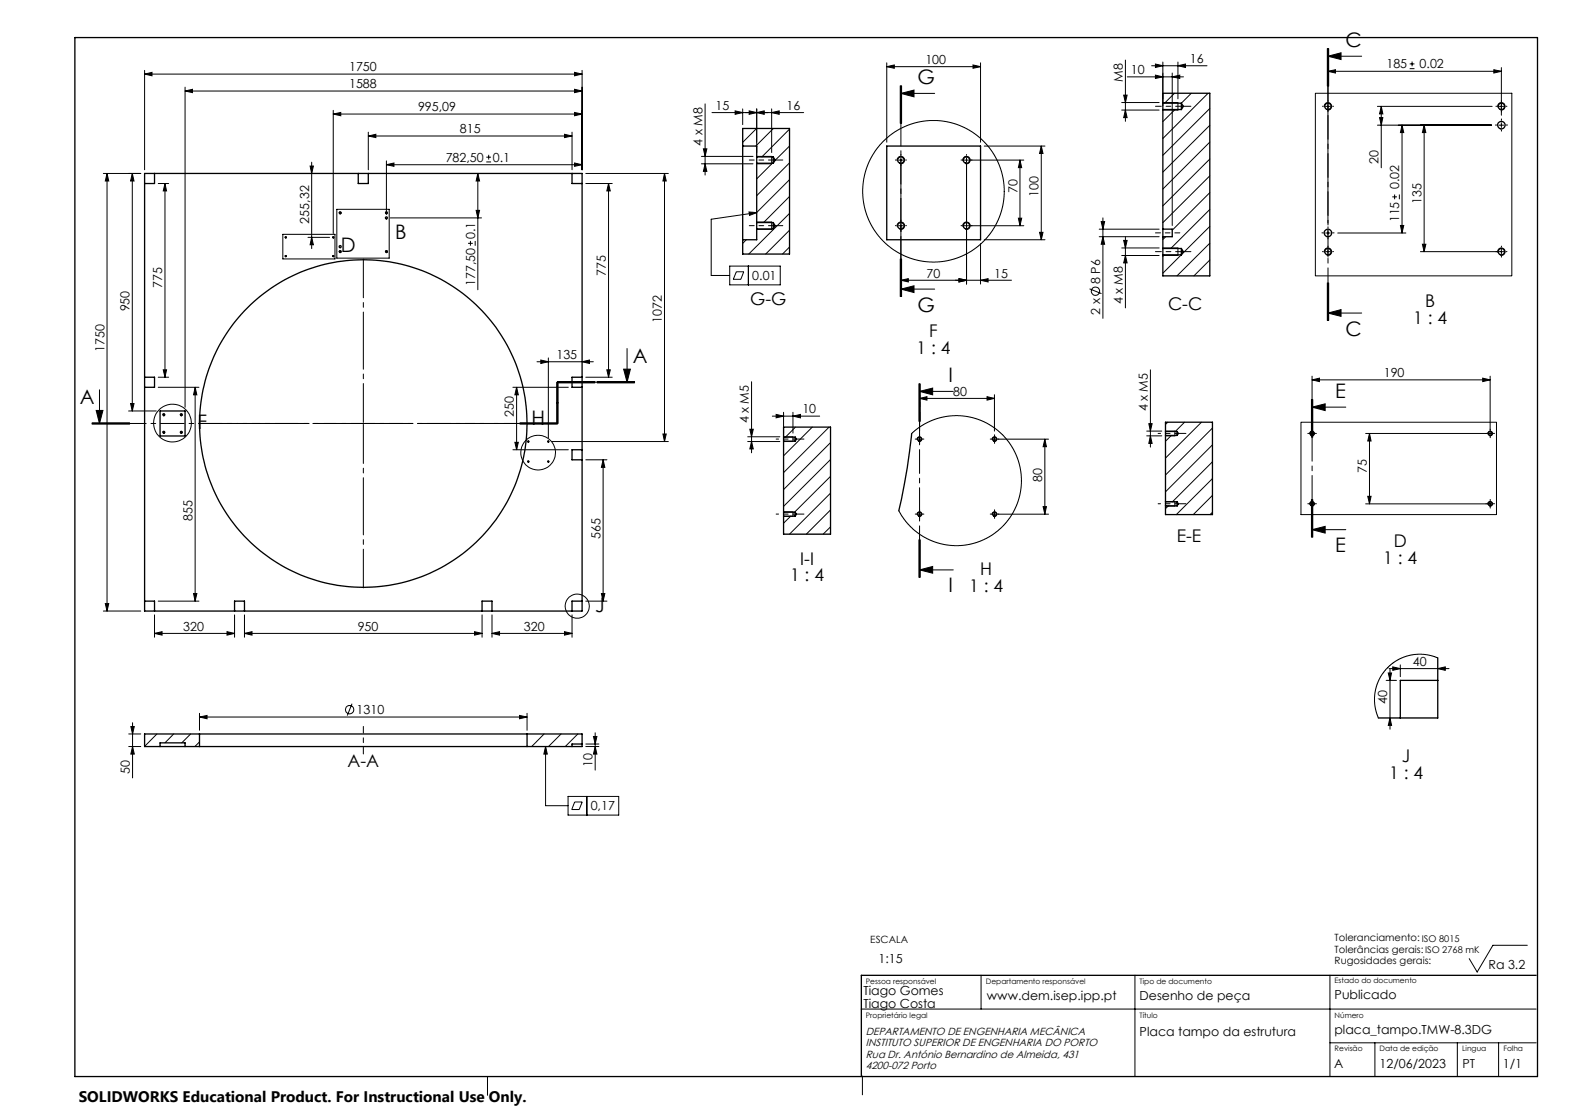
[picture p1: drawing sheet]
<svg xmlns="http://www.w3.org/2000/svg" width="420mm" height="297mm" viewBox="0 0 420 297" stroke-linecap="round" stroke-linejoin="round" font-family="sans-serif">
<g fill="none" stroke="#000" stroke-width=".35">
<path d="M20 10h390v277h-390zM198 38.9h3.8v2.9M198 34.3h12.5v33.4h-12.5zM236.5 38.9h25v25h-25zM310.1 27.5v1.7M310.1 27.5v-2.6h12.5v48.7h-12.5v-5.7M310.1 29.2v31.9M310.1 29.2h4.9M310.1 27.5h4.9M315 27.5v1.7M315 27.5l.6 .9-.6 .8M38.6 46.2h116.6v116.7h-116.6z"/>
<path d="M41.2 46.2v2.7h-2.6M95.5 46.2v2.7h2.7v-2.7M152.5 46.2v2.7h2.7M201.8 59.3v1.7M201.8 41.8v1.7M201.8 43.5v15.8M201.8 59.3h4.4M201.8 43.5h4.4M201.8 41.8h4.4M206.2 59.3v1.7M206.2 41.8v1.7M206.2 59.3l.5 .9-.5 .8"/>
<path d="M206.2 41.8l.5 .9-.5 .8M201.8 61v2.9h-3.8M201.8 61h4.4M310.1 66.2v1.7M310.1 61.1v2M310.1 63.1v3.1M310.1 67.9h4.9M310.1 66.2h4.9M310.1 61.1h2.5v2h-2.5M315 66.2v1.7M315 66.2l.6 .9-.6 .8M38.6 100.6h2.6v2.7h-2.6"/>
<path d="M42.7 109.6h6.7v6.6h-6.7zM155.2 100.6h-2.7v2.7h2.7M155.2 119.9h-2.7v2.7h2.7M209 116.6v1M209 116.6v-2.7h12.5v28.5h-12.5v-4.8M209 117.6v19M209 117.6h3.1M209 116.6h3.1M212.1 116.6v1M212.1 116.6l.3 .5-.3 .5M243.1 115.6v.6a162.3 162.3 0 0 1-3.4 20M310.8 115v1.1"/>
<path d="M310.8 115v-2.4h12.5v24.6h-12.5v-2.3M310.8 116.1v17.7M310.8 116.1h3.1M310.8 115h3.1M313.9 115v1.1M313.9 115l.3 .6-.3 .5M209 136.6v1M209 137.6h3.1M209 136.6h3.1M212.1 136.6v1M212.1 136.6l.3 .5-.3 .5M310.8 133.8v1.1"/>
<path d="M310.8 134.9h3.1M310.8 133.8h3.1M313.9 133.8v1.1M313.9 133.8l.3 .5-.3 .6M38.6 160.3h2.6v2.6M62.5 162.9v-2.6h2.7v2.6M128.6 162.9v-2.6h2.6v2.6M155.2 160.3h-2.7v2.6M383.4 175.4v16h-15.8M42.7 199v-1h6.7v1M53.2 199h87.3M53.2 195.7h87.3"/>
<path d="M53.2 195.7h-14.6v3.3h14.6M53.2 195.7v3.3M140.5 195.7h14.7v3.3h-14.7M140.5 195.7v3.3M155.2 198.4h-2.7v.6M383.4 181.4h-10v10M409.6 260h-179.9v27"/>
<circle cx="354.1" cy="28.4" r=".85"/>
<circle cx="400.4" cy="28.4" r=".85"/>
<circle cx="400.4" cy="33.4" r="1"/>
<circle cx="90.7" cy="56.7" r=".22"/>
<circle cx="103" cy="58.1" r=".26"/>
<circle cx="103" cy="56.7" r=".23"/>
<circle cx="240.2" cy="42.7" r=".85"/>
<circle cx="257.7" cy="42.7" r=".85"/>
<circle cx="76.2" cy="63.3" r=".15"/>
<circle cx="76.2" cy="68.3" r=".14"/>
<circle cx="88.9" cy="63.3" r=".15"/>
<circle cx="88.9" cy="68.3" r=".14"/>
<circle cx="90.7" cy="67.1" r=".22"/>
<circle cx="90.7" cy="65.8" r=".27"/>
<circle cx="103" cy="67.1" r=".23"/>
<circle cx="240.2" cy="60.2" r=".85"/>
<circle cx="257.7" cy="60.2" r=".85"/>
<circle cx="354.1" cy="67.1" r=".85"/>
<circle cx="354.1" cy="62.1" r="1"/>
<circle cx="400.4" cy="67.1" r=".85"/>
<circle cx="43.7" cy="110.6" r=".23"/>
<circle cx="43.7" cy="115.3" r=".23"/>
<circle cx="48.3" cy="110.6" r=".22"/>
<circle cx="48.3" cy="115.3" r=".22"/>
<circle cx="96.9" cy="112.9" r="43.7"/>
<circle cx="140.9" cy="117.7" r=".14"/>
<circle cx="146.2" cy="117.7" r=".14"/>
<circle cx="245.2" cy="117.1" r=".53"/>
<circle cx="265.2" cy="117.1" r=".53"/>
<circle cx="349.9" cy="115.6" r=".54"/>
<circle cx="397.4" cy="115.6" r=".53"/>
<circle cx="140.9" cy="123.1" r=".14"/>
<circle cx="146.2" cy="123.1" r=".14"/>
<circle cx="245.2" cy="137.1" r=".53"/>
<circle cx="265.2" cy="137.1" r=".53"/>
<circle cx="349.9" cy="134.3" r=".52"/>
<circle cx="397.4" cy="134.3" r=".51"/>
</g>
<g fill="none" stroke="#000" stroke-width=".27">
<path d="M38.6 19.8l1.9-.5v.9zM38.6 18.8v26.5M38.6 19.8h116.6M153.2 19.3l2 .5-2 .4zM155.2 18.8v26.5M236.5 17.8l2-.5v.9zM236.5 16.8v21.1M236.5 17.8h25M259.5 17.3l2 .5-2 .4zM261.5 16.8v21.1M300.1 16v16.3M307.1 17.5h14.8"/>
<path d="M308.1 17.1l2 .4-2 .5zM310.1 16.5v11.7M312.6 19.5v40.6M314.1 17.5l2-.4v.9zM314.1 16.5v9.8M354 13v10M354.1 15l3.5-.9v1.8zM354.1 19l2-.4v.9zM354.1 19h46.3M354.1 15h9M354.1 13v46.5M354.3 13v10"/>
<path d="M375.9 18.3h1.3M375.9 17h1.3M376.6 16.4v1.3M398.4 18.6l2 .4-2 .5zM400.4 18v12.7M49.4 24.3l1.9-.5v.9zM49.4 23.2v85.4M49.4 24.3h105.8M88.9 30.4l2-.4v.9zM88.9 29.4v32.9M88.9 30.4h66.3M98.2 36.3l2-.5v.9z"/>
<path d="M98.2 35.2v10.1M98.2 36.3h54.3M150.5 35.8l2 .5-2 .4zM152.5 35.2v10.1M153.2 30l2 .4-2 .5zM153.2 23.8l2 .5-2 .4zM187.6 39.7h.9l-.5 2zM188 27.7v19M189.9 30h24.4M196 29.6l2 .4-2 .5zM198 29v4.2M199.8 29.6l2 .4-2 .5z"/>
<path d="M201.8 34.3l-3.8 3.7M201.8 30l2-.4v.9zM201.8 29v11.7M205.8 30l2-.4v.9zM205.8 29v11.7M206.2 34.3l-4.7 4.6M210.5 34.4l-7.3 7.4M210.5 38.9l-3.9 3.9M240.1 22.9v10M240.2 24.9l3.5-.9v1.8zM240.2 24.9h9M240.2 22.9v10"/>
<path d="M240.4 22.9v10M262.5 38.9h16.2M277.7 38.9l.4 2h-.9zM277.7 38.9v25M299.1 29.3h10M299.1 27.3h10M299.6 25.4h1l-.5 1.9zM300.1 29.3l.5 2.1h-1zM300.6 20.5h15M308.1 20l2 .5-2 .4zM310.1 27.3h4v2h-4M312.6 20.5l2-.5v.9z"/>
<path d="M313.2 24.9l-2.6 2.6M313.3 29.2l-3.2 3.2M317.7 24.9l-2.7 2.6M322.2 24.9l-12.1 12M322.6 28.9l-12.5 12.5M322.6 33.4l-12.5 12.5M322.6 37.9l-12.5 12.5M350.8 24.9h52.4v48.7h-52.4zM353.2 28.6a1 1 0 0 1 .8-1.2 1 1 0 0 1 1.1 1 1 1 0 0 1-1.2 .9M353.5 28.4h1.3M367.3 28.4h30.6M367.3 33.4h30.5"/>
<path d="M367.9 31.4h.9l-.5 2zM368.3 28.4l.5 2h-.9zM368.3 28.4v16.3M373.9 33.4l.4 1.9h-.8zM373.9 33.4v28.7M379.8 33.4l.4 1.9h-.9zM379.8 33.4v33.7M399.4 28.6a1 1 0 0 1 .9-1.2 1 1 0 0 1 1.1 1 1 1 0 0 1-1.3 .9M399.7 28.4h1.3M399.7 33.4h1.3M400.4 32.7v1.3M27.6 46.2h9.9"/>
<path d="M28.5 46.2l.5 2.1h-.9zM28.5 46.2v116.7M35.3 46.2l.4 2.1h-.9zM35.3 46.2v63.4M42.2 48.9h2.8M44 48.9l.4 2h-.9zM44 48.9v51.7M82.7 44.3h.9l-.5 1.9zM83.1 43.2v23.1M89.8 55.8h14v13h-14zM90.5 56.8a.27 .27 0 0 1 .2-.3 .27 .27 0 0 1 .3 .3 .27 .27 0 0 1-.4 .2M102.8 56.8a.26 .26 0 0 1 .2-.3 .26 .26 0 0 1 .3 .3 .26 .26 0 0 1-.3 .2"/>
<path d="M103 43.9l2.1-.4v.8zM103 42.9v14.2M103 43.9h52.2M104 58.1h24.4M127 56.1h.9l-.5 2zM127.4 46.2v31.1M127.4 46.2l.5 2.1h-.9zM129.7 43.2h1.3M129.7 41.9h1.3M130.3 41.3v1.2M153.2 43.5l2 .4-2 .4zM156.2 46.2h22"/>
<path d="M156.2 48.9h7.1M162.3 48.9l.4 2h-.9zM162.3 48.9v51.7M177.2 46.2v71.5M177.2 46.2l.5 2.1h-.9zM187 43.7h13.8M187 41.7h13.8M188 43.7l.5 2h-.9zM199.7 56.5l2.1 .2-1.9 .7zM201.8 56.7l-12.1 1.8v14.9h4.9M201.8 59.2h4v2h-4l.1-.2M201.8 41.7h4v2h-4"/>
<path d="M206 43.5l-4.2 4.2M210.5 43.4l-8.7 8.8M210.5 47.9l-8.7 8.8M210.5 52.4l-6.9 6.9M210.5 56.9l-10.8 10.8M239.3 42.9a1.01 1.01 0 0 1 .8-1.2 1.01 1.01 0 0 1 1.1 1.1 1.01 1.01 0 0 1-1.2 .8M239.6 42.7h1.2M240.2 43.7v35.4M240.2 42v1.3M256.8 42.9a1.01 1.01 0 0 1 .8-1.2 1.01 1.01 0 0 1 1.1 1.1 1.01 1.01 0 0 1-1.2 .8M257.1 42.7h1.2M257.7 42v1.3"/>
<path d="M257.7 43.7v32M258.7 42.7h14.3M271.6 58.2h.9l-.5 2zM272 42.7l.5 2h-.9zM272 42.7v17.5M293.7 59.1h.9l-.5 2zM294.1 58.1v26.8M322.6 42.4l-12.5 12.5M322.6 46.9l-12.5 12.5M322.6 51.4l-10 10M322.6 55.8l-10.4 10.4M371.3 52.5h1.2"/>
<path d="M371.9 51.9v1.2M373.2 51.9v1.2M75.4 62.5h13.9v6.5h-13.9zM76.1 68.3v-.2l.3 .1-.2 .2M76.1 63.3v-.2l.2 .1-.1 .2M82.1 63.3h5.8M83.1 63.3l.5 2h-.9zM88.7 63.3l.1-.2 .2 .1-.2 .2M88.7 68.3l.1-.2 .2 .1-.2 .2M90.5 67.2a.27 .27 0 0 1 .2-.4 .27 .27 0 0 1 .3 .3 .27 .27 0 0 1-.4 .2M102.8 67.2a.26 .26 0 0 1 .2-.4 .26 .26 0 0 1 .3 .3 .26 .26 0 0 1-.3 .2M124.8 64.9h1.3"/>
<path d="M125.4 64.2v1.3M126.7 64.2v1.3M194.6 70.9h13.5v5h-13.5zM196.4 72.5h1.9l-.7 2h-2.1zM199 63.9l-1 1M199.6 70.9v5M210.5 61.4l-6.3 6.3M210.5 65.9l-1.8 1.8M239.3 60.4a1.01 1.01 0 0 1 .8-1.2 1.01 1.01 0 0 1 1.1 1.1 1.01 1.01 0 0 1-1.2 .8M239.6 60.2h1.2M240.1 69.1v10M240.2 77.1l3.5-.9v1.8z"/>
<path d="M240.2 74.7l2-.4v.9zM240.2 74.7h29.5M240.2 77.1h9M240.4 69.1v10M255.7 74.3l2 .4-2 .5zM256.8 60.4a1.01 1.01 0 0 1 .8-1.2 1.01 1.01 0 0 1 1.1 1.1 1.01 1.01 0 0 1-1.2 .8M257.1 60.2h1.2M258.7 60.2h14.3M261.5 74.7l2-.4v.9zM261.5 64.9v10.8M262.5 63.9h16.2M277.2 61.9h.9l-.4 2z"/>
<path d="M290.5 77l3.2 1.3M293.1 63.1h16M293.1 61.1h16M294.1 63.1l.5 2h-.9zM299.1 68.1h10M299.1 66.1h10M299.6 64.1h1l-.5 2zM300.1 63.1v19M300.1 68.1l.5 2h-1zM310.1 66.1h4v2h-4M310.5 67.9l-.4 .5M310.9 63.1l-.8 .7"/>
<path d="M315 67.9l-4.9 4.9M322.6 60.4l-7.5 7.4M322.6 64.8l-8.7 8.8M322.6 69.3l-4.2 4.3M353.2 67.4a1 1 0 0 1 .8-1.3 1 1 0 0 1 1.1 1.1 1 1 0 0 1-1.2 .9M353.5 62.1h1.3M353.5 67.1h1.3M354 75.4v10M354.1 61.5v1.2M354.1 66.5v1.2M354.1 75.4v10M354.3 75.4v10"/>
<path d="M356.7 62.1h18.2M373.5 60.1h.8l-.4 2zM378.8 67.1h20.6M379.3 65.1h.9l-.4 2zM399.4 67.4a1 1 0 0 1 .9-1.3 1 1 0 0 1 1.1 1.1 1 1 0 0 1-1.3 .9M399.7 67.1h1.3M400.4 66.5v1.2M43.5 98.6h.9l-.4 2zM143.2 96.4h15M144.2 96l2 .4-2 .5zM146.2 95.4v21.3M155.2 96.4l2-.4v.9z"/>
<path d="M161.8 98.6h.9l-.4 2zM166.3 98.4h1.8l-.9 3.5zM167.2 92.9v9M306.8 98.6v20.6M354.1 83.5l3.5-1v1.8zM354.1 83.5h9M24.6 113.1h10zM24.6 112.9h10M24.6 112.7h10M25.6 109.4h1.8l-.9 3.5zM26.5 103.9v9M34.3 109.6h7.4"/>
<path d="M34.8 107.6h.9l-.4 2zM42.2 103.3h10.9M42.2 100.6h2.8M43.4 115.3a.27 .27 0 0 1 .3-.3 .27 .27 0 0 1 .2 .3 .27 .27 0 0 1-.3 .2M43.4 110.7a.27 .27 0 0 1 .3-.4 .27 .27 0 0 1 .2 .3 .27 .27 0 0 1-.3 .2M48.1 110.7a.27 .27 0 0 1 .2-.4 .27 .27 0 0 1 .3 .3 .27 .27 0 0 1-.3 .2M48.1 115.3a.27 .27 0 0 1 .2-.3 .27 .27 0 0 1 .3 .3 .27 .27 0 0 1-.3 .2M52 103.3v57M52 103.3l.5 2h-.9zM96.7 112.9h.3M96.9 112.7v.4M136.8 103.3h14.8"/>
<path d="M136.8 119.9h14.8M137.3 117.9h.9l-.4 2zM137.8 103.3v16.6M137.8 103.3l.4 2h-.9zM138.6 112.7h10M138.6 113.1h10M140.7 117.8l.3-.2-.2 .3M146.1 117.8l.2-.2-.1 .3M147.2 117.7h31M148.5 101.9v11M148.6 102.1h10M148.6 101.7h10"/>
<path d="M148.8 101.9v11M156.2 100.6h7.1M158.6 101.9h-10v11h-10M159.2 101.9h10M159.2 102.1h10M159.2 101.7h10M176.8 115.7h.9l-.5 2zM199.4 117.7h8.6M199.4 116.4h8.6M200 114.4h.9l-.5 2zM200.4 117.7l.5 2h-.9zM200.4 101.8v18.9"/>
<path d="M206 110.9h12.6M207 110.5l2 .4-2 .5zM209 116.4h2.5v1.3h-2.5M209 109.9v5.6M211.5 110.9l2-.4v.9zM211.5 109.9v5.6M212.1 113.9l-2.7 2.7M216.6 113.9l-7.6 7.6M221.1 113.9l-12.1 12.1M221.5 118l-12.5 12.5M243.1 115.6l1.8-1.6 2.7-1.5 2.3-.9 2.9-.7 2.7-.1 2.7 .3 2.5 .7 2.4 1 2.3 1.4 2.5 2.2 1.2 1.6 1.6 2.7 .8 2 .7 3.1 .2 3.1-.2 2-.7 2.8-1.2 2.8-1.6 2.4-2 2.1-2.3 1.7-2.1 1.2-2.3 .9-2.4 .5-3.2 .2-2.1-.2-2.5-.6-2.6-1.1-2-1.2-2-1.6-2-2.3-1.5-2.3M244.6 117.2a.63 .63 0 0 1 .5-.8 .63 .63 0 0 1 .7 .7 .63 .63 0 0 1-.8 .6"/>
<path d="M244.6 117.1h1.2M245 102.3v10M245.2 104.3l3.5-.8v1.8zM245.2 106.2l2-.4v.9zM245.2 116.4v1.3M245.2 106.2h20M245.2 104.3h9M245.2 102.3v12.6M245.4 102.3v10M263.2 105.8l2 .4-2 .5zM264.6 117.1h1.2M264.6 117.2a.63 .63 0 0 1 .5-.8 .63 .63 0 0 1 .7 .7 .63 .63 0 0 1-.8 .6"/>
<path d="M265.2 105.2v9.7M265.2 116.4v1.3M266.2 117.1h13.4M278.6 117.1l.4 2h-.8zM278.6 117.1v20M305.8 116.2h4M305.8 114.9h4M306.4 113h.8l-.4 1.9zM306.8 116.2l.4 2h-.8zM310.8 114.9h2.5v1.3h-2.5M311.4 112.6l-.6 .6M312.3 116.1l-1.5 1.5"/>
<path d="M315.9 112.6l-2.5 2.4M320.4 112.6l-9.6 9.5M323.3 114.1l-12.5 12.5M323.3 118.6l-12.5 12.5M346.9 112.6h52.2v24.6h-52.2zM349.3 115.6h1.2M349.3 115.7a.62 .62 0 0 1 .5-.7 .62 .62 0 0 1 .7 .6 .62 .62 0 0 1-.8 .6M349.7 106.5v10M349.9 108.5l3.5-.8v1.8zM349.9 108.5h9M349.9 101.3l2-.5v.9zM349.9 100.3v16.2"/>
<path d="M349.9 101.3h47.5M350.1 106.5v10M364.2 115.6h32.2M365.2 115.6v18.7M365.2 115.6l.4 2h-.9zM395.4 100.8l2 .5-2 .4zM396.8 115.6h1.2M396.8 115.7a.61 .61 0 0 1 .5-.7 .61 .61 0 0 1 .7 .6 .61 .61 0 0 1-.8 .6M397.4 100.3v14.3M397.4 114.9v1.3M140.7 123.1l.3-.2-.2 .3M146.1 123.1l.2-.2-.1 .3"/>
<path d="M156.2 122.6h5.7M160.8 122.6l.5 2h-.9zM160.8 122.6v37.7M209 136.5h2.5v1.2h-2.5M210.9 137.6l-1.9 1.9M221.5 122.5l-12.5 12.5M221.5 127l-9.6 9.6M221.5 131.5l-11 10.9M221.5 136l-6.5 6.4M244.6 137.2a.63 .63 0 0 1 .5-.8 .63 .63 0 0 1 .7 .7 .63 .63 0 0 1-.8 .6M244.6 137.1h1.2M245.2 136.5v1.2"/>
<path d="M264.6 137.1h1.2M264.6 137.2a.63 .63 0 0 1 .5-.8 .63 .63 0 0 1 .7 .7 .63 .63 0 0 1-.8 .6M265.2 136.5v1.2M266.2 137.1h13.4M278.2 135.1h.8l-.4 2zM310.8 133.7h2.5v1.2h-2.5M311.6 134.9l-.8 .7M323.3 123.1l-10.7 10.7M323.3 127.6l-9.6 9.6M323.3 132.1l-5.1 5.1M323.3 136.6l-.6 .6M349.3 134.3h1.2"/>
<path d="M349.3 134.5a.63 .63 0 0 1 .6-.8 .63 .63 0 0 1 .6 .7 .63 .63 0 0 1-.8 .5M349.7 133.2v10M349.9 133.2v10M350.1 133.2v10M364.2 134.3h32.2M364.7 132.3h.9l-.4 2zM396.8 134.3h1.2M396.8 134.5a.63 .63 0 0 1 .5-.8 .63 .63 0 0 1 .7 .7 .63 .63 0 0 1-.8 .5M397.4 133.7v1.2M51.6 158.3h.9l-.5 2zM160.4 158.3h.9l-.5 2zM221.5 140.5l-2 1.9"/>
<path d="M245 143.9v10M245.2 151.9l3.5-.9v1.8zM245.2 151.9h9M245.2 143.9v10M245.4 143.9v10M349.9 141.2l3.5-.9v1.8zM349.9 141.2h9M27.6 162.9h9.9M28.1 160.9h.9l-.5 2zM41.2 168.9l2-.5v.9zM41.2 168.9h21.3M41.2 163.9v6"/>
<path d="M42.2 160.3h10.9M60.5 168.4l2 .5-2 .4zM62.5 163.9v6M65.2 168.9l2-.5v.9zM65.2 168.9h63.4M65.2 163.9v6M126.5 168.4l2.1 .5-2.1 .4zM128.6 163.9v6M131.2 168.9l2-.5v.9zM131.2 163.9v6M131.2 168.9h21.3M150.5 168.4l2 .5-2 .4z"/>
<path d="M152.5 163.9v6M156.2 160.3h5.7M370.2 179.4h.9l-.4 2zM370.4 178.3h16M370.7 178.4v16M371.4 177.8l2 .5-2 .4zM373.4 177.3v3.1M383.4 178.3l2-.5v.9zM383.4 175.4l-3.4-.9-1.9-.1-2 .3-1.9 .5-1.7 .8-2.7 2.2-2 2.9-1.1 3.2-.2 1.5 .1 2.2 1 3.4M34.3 199h3.2M34.3 195.7h3.2M34.9 193.7h.9l-.5 2z"/>
<path d="M35.3 199l.5 2h-.9zM35.3 192.7v14.7M41.8 195.7l-3.2 3.3M46.3 195.7l-2.3 2.3M50.8 195.7l-2.3 2.3M53.2 191.2l2-.5v.9zM53.2 190.2v4.5M53.2 191.2h87.3M53.2 197.8l-1.2 1.2M93.9 187.6l-1.3 3.2M138.5 190.7l2 .5-2 .4zM140.5 190.2v4.5"/>
<path d="M140.6 195.7l-.1 .1M145.1 195.7l-3.3 3.3M145.5 199v15.8h6M145.5 199l.4 2h-.9zM149.6 195.7l-3.3 3.3M154.1 195.7l-3.4 3.3M156.2 199h3.5M156.2 198.4h3.5M158.3 196.4h.9l-.5 2zM158.7 195.4v9.9M158.7 199l.5 2h-.9zM369.6 181.4h2.8"/>
<path d="M370.7 191.4l.4 2h-.9zM151.5 212.3h13.5v5h-13.5zM153.2 213.8h2.1l-.9 2h-1.9zM156.5 212.3v5M407.3 252h-9.2l-4.2 7.1-2.1-3.5M229.6 269h180M261.6 260v9M302.6 260v27M354.6 260v27M354.6 278h55M366.6 278v9M388.6 278v9"/>
<path d="M399.6 278v9M130 287v5M230 286.9v5"/>
<circle cx="248.9" cy="51" r="18.9"/>
<circle cx="292.1" cy="77.6" r="1.11"/>
<circle cx="46" cy="112.8" r="5"/>
<circle cx="143.5" cy="120.7" r="4.6"/>
<circle cx="153.9" cy="161.6" r="3.2"/>
<circle cx="93.2" cy="189.2" r="1.11"/>
</g>
<path d="M96.6 112.9h-43.5M96.9 112.6v-43.5M96.9 113.2v43.5M97.2 112.9h43.5" fill="none" stroke="#000" stroke-width=".27" stroke-dasharray="15.2 1.3 1.3 1.3" stroke-dashoffset="4.9"/>
<g fill="none" stroke="#000" stroke-width=".27" stroke-dasharray="15.2 1.3 1.3 1.3">
<path d="M315.1 28.3h2.5M352.9 28.3h-.2M354.1 27.1v-.2M354.1 29.6v.2M355.4 28.3h.2M399.1 33.3h-.3M399.1 28.3h-.2M400.4 32.1v-.4M400.4 34.6v.4M400.4 27.1v-.2M400.4 29.6v.2M401.6 33.3h.4"/>
<path d="M401.6 28.3h.3M206.2 42.7h2.5M239 42.7h-.2M240.2 41.4v-.2M240.2 43.9v.2M240.2 58.9v-.2M241.5 42.7h.2M256.5 42.7h-.2M257.7 58.9v-.2M257.7 41.4v-.2M257.7 43.9v.2M259 42.7h.2"/>
<path d="M206.2 60.2h2.5M239 60.2h-.2M240.2 61.4v.2M241.5 60.2h.2M256.5 60.2h-.2M257.7 61.4v.2M259 60.2h.2M315.1 67.1h2.5M352.9 62.1h-.4M352.9 67.1h-.2M354.1 60.8v-.3M354.1 63.3v.4"/>
<path d="M354.1 65.8v-.2M354.1 68.3v.3M355.4 62.1h.4M355.4 67.1h.2M399.1 67.1h-.2M400.4 65.8v-.2M400.4 68.3v.3M401.6 67.1h.3M212.1 117.1h2.3M244.6 117.1h-.5M245.2 116.4v-.5M245.2 117.7v.5"/>
<path d="M245.8 117.1h.6M264.6 117.1h-.5M265.2 116.4v-.5M265.2 117.7v.5M265.8 117.1h.6M313.9 115.6h2.3M349.3 115.6h-.6M349.9 114.9v-.5M349.9 116.2v.5M350.5 115.6h.5M396.8 115.6h-.6M397.4 114.9v-.5"/>
<path d="M397.4 116.2v.5M398 115.6h.5M212.1 137.1h2.3M244.6 137.1h-.5M245.2 136.4v-.5M245.2 137.7v.5M245.8 137.1h.6M264.6 137.1h-.5M265.2 136.4v-.5M265.2 137.7v.5M265.8 137.1h.6M313.9 134.3h2.3"/>
<path d="M349.3 134.3h-.6M349.9 133.7v-.5M349.9 134.9v.6M350.5 134.3h.5M396.8 134.3h-.6M397.4 133.7v-.5M397.4 134.9v.6M398 134.3h.5"/>
</g>
<path d="M148.6 112.9h-124" fill="none" stroke="#000" stroke-width=".27" stroke-dasharray="6.3 1.3 1.3 1.3" stroke-dashoffset="2.1"/>
<path d="M148.6 112.9v-11M245.2 102.3v51.6" fill="none" stroke="#000" stroke-width=".27" stroke-dasharray="6.3 1.3 1.3 1.3" stroke-dashoffset="2.8"/>
<path d="M148.6 101.9h20.6" fill="none" stroke="#000" stroke-width=".27" stroke-dasharray="6.3 1.3 1.3 1.3" stroke-dashoffset="3"/>
<path d="M354.1 13v72.4" fill="none" stroke="#000" stroke-width=".27" stroke-dasharray="6.3 1.3 1.3 1.3" stroke-dashoffset="2.5"/>
<path d="M349.9 106.5v36.7" fill="none" stroke="#000" stroke-width=".27" stroke-dasharray="6.3 1.3 1.3 1.3" stroke-dashoffset=".1"/>
<path d="M240.2 22.9v56.2" fill="none" stroke="#000" stroke-width=".27" stroke-dasharray="6.3 1.3 1.3 1.3" stroke-dashoffset=".5"/>
<path d="M96.9 193.7v7.3" fill="none" stroke="#000" stroke-width=".27" stroke-dasharray="15.2 1.3 1.3 1.3" stroke-dashoffset="13.5"/>
<path d="M315.1 28.3h-7M315.1 67.1h-7" fill="none" stroke="#000" stroke-width=".27" stroke-dasharray="15.2 1.3 1.3 1.3" stroke-dashoffset="13.7"/>
<path d="M206.2 42.7h-6.4M206.2 60.2h-6.4M314.6 62.1h-6.5" fill="none" stroke="#000" stroke-width=".27" stroke-dasharray="15.2 1.3 1.3 1.3" stroke-dashoffset="13.9"/>
<path d="M212.1 117.1h-5.1M313.9 115.6h-5.1M212.1 137.1h-5.1M313.9 134.3h-5.1" fill="none" stroke="#000" stroke-width=".27" stroke-dasharray="15.2 1.3 1.3 1.3" stroke-dashoffset="14.6"/>
<g fill="#000">
<path d="M199.7 56.5l2.1 .2-1.9 .7zM145.5 199l.4 2h-.9z"/>
<path d="M153.2 19.3l2 .5-2 .4zM38.6 19.8l1.9-.5v.9zM153.2 30l2 .4-2 .5zM88.9 30.4l2-.4v.9zM153.2 23.8l2 .5-2 .4zM49.4 24.3l1.9-.5v.9zM150.5 168.4l2 .5-2 .4zM131.2 168.9l2-.5v.9zM398.4 18.6l2 .4-2 .5zM354.1 19l2-.4v.9zM312.6 20.5l2-.5v.9zM308.1 20l2 .5-2 .4zM261.5 74.7l2-.4v.9zM255.7 74.3l2 .4-2 .5zM259.5 17.3l2 .5-2 .4zM236.5 17.8l2-.5v.9zM201.8 30l2-.4v.9zM196 29.6l2 .4-2 .5zM263.2 105.8l2 .4-2 .5zM245.2 106.2l2-.4v.9zM383.4 178.3l2-.5v.9zM371.4 177.8l2 .5-2 .4z"/>
<path d="M354.1 15l3.5-.9v1.8zM354.1 83.5l3.5-1v1.8zM240.2 24.9l3.5-.9v1.8zM240.2 77.1l3.5-.9v1.8zM245.2 104.3l3.5-.8v1.8zM245.2 151.9l3.5-.9v1.8z"/>
<path d="M150.5 35.8l2 .5-2 .4zM98.2 36.3l2-.5v.9zM255.7 74.3l2 .4-2 .5zM240.2 74.7l2-.4v.9z"/>
<path d="M103 43.9l2.1-.4v.8zM153.2 43.5l2 .4-2 .4zM144.2 96l2 .4-2 .5zM155.2 96.4l2-.4v.9zM41.2 168.9l2-.5v.9zM60.5 168.4l2 .5-2 .4zM65.2 168.9l2-.5v.9zM126.5 168.4l2.1 .5-2.1 .4zM308.1 17.1l2 .4-2 .5zM314.1 17.5l2-.4v.9zM349.9 101.3l2-.5v.9zM395.4 100.8l2 .5-2 .4zM199.8 29.6l2 .4-2 .5zM205.8 30l2-.4v.9zM207 110.5l2 .4-2 .5zM211.5 110.9l2-.4v.9z"/>
<path d="M127.4 46.2l.5 2.1h-.9zM127 56.1h.9l-.5 2zM35.3 46.2l.4 2.1h-.9zM34.8 107.6h.9l-.4 2zM177.2 46.2l.5 2.1h-.9zM176.8 115.7h.9l-.5 2zM52 103.3l.5 2h-.9zM51.6 158.3h.9l-.5 2zM137.8 103.3l.4 2h-.9zM137.3 117.9h.9l-.4 2zM158.3 196.4h.9l-.5 2zM158.7 199l.5 2h-.9zM299.6 64.1h1l-.5 2zM300.1 68.1l.5 2h-1zM365.2 115.6l.4 2h-.9zM364.7 132.3h.9l-.4 2zM370.2 179.4h.9l-.4 2zM370.7 191.4l.4 2h-.9z"/>
<path d="M25.6 109.4h1.8l-.9 3.5zM166.3 98.4h1.8l-.9 3.5z"/>
<path d="M349.9 108.5l3.5-.8v1.8zM349.9 141.2l3.5-.9v1.8z"/>
<path d="M28.1 160.9h.9l-.5 2zM28.5 46.2l.5 2.1h-.9zM83.1 63.3l.5 2h-.9zM82.7 44.3h.9l-.5 1.9zM43.5 98.6h.9l-.4 2zM44 48.9l.4 2h-.9zM160.4 158.3h.9l-.5 2zM160.8 122.6l.5 2h-.9zM161.8 98.6h.9l-.4 2zM162.3 48.9l.4 2h-.9zM373.5 60.1h.8l-.4 2zM373.9 33.4l.4 1.9h-.8zM367.9 31.4h.9l-.5 2zM368.3 28.4l.5 2h-.9zM379.3 65.1h.9l-.4 2zM379.8 33.4l.4 1.9h-.9zM35.3 199l.5 2h-.9zM34.9 193.7h.9l-.5 2zM294.1 63.1l.5 2h-.9zM293.7 59.1h.9l-.5 2zM300.1 29.3l.5 2.1h-1zM299.6 25.4h1l-.5 1.9zM306.8 116.2l.4 2h-.8zM306.4 113h.8l-.4 1.9zM277.2 61.9h.9l-.4 2zM277.7 38.9l.4 2h-.9zM271.6 58.2h.9l-.5 2zM272 42.7l.5 2h-.9zM188 43.7l.5 2h-.9zM187.6 39.7h.9l-.5 2zM278.2 135.1h.8l-.4 2zM278.6 117.1l.4 2h-.8zM200.4 117.7l.5 2h-.9zM200 114.4h.9l-.5 2z"/>
<path d="M138.5 190.7l2 .5-2 .4zM53.2 191.2l2-.5v.9z"/>
</g>
<g font-size="5.3">
<text x="358.8" y="12.6">C</text>
<text x="244.6" y="22.5">G</text>
<text x="105.4" y="63.8">B</text>
<text x="90.9" y="67.3">D</text>
<text x="244.6" y="83.1">G</text>
<text x="358.8" y="89.5">C</text>
<text x="168.7" y="96.8">A</text>
<text x="252.9" y="102">I</text>
<text x="21.3" y="107.8">A</text>
<text x="356.1" y="106.2">E</text>
<text x="141.7" y="113.4">H</text>
<text x="52.6" y="114.3">F</text>
<text x="356.1" y="147.2">E</text>
<text x="252.9" y="158">I</text>
<text x="158.7" y="163.1">J</text>
</g>
<g font-size="4.7">
<text x="200.1" y="81.2">G-G</text>
<text x="311.5" y="82.5">C-C</text>
<text x="380.1" y="81.9">B</text>
<text x="247.8" y="89.9">F</text>
<text x="376.9" y="86.4">1 : 4</text>
<text x="244.4" y="94.4">1 : 4</text>
<text x="313.8" y="144.4">E-E</text>
<text x="371.7" y="145.9">D</text>
<text x="210.7" y="155">1 : 4</text>
<text x="213.4" y="150.5">I-I</text>
<text x="261.4" y="153.2">H</text>
<text x="368.9" y="150.4">1 : 4</text>
<text x="258.5" y="157.8">1 : 4</text>
<text x="373.9" y="203.1">J</text>
<text x="92.7" y="204.6">A-A</text>
<text x="370.5" y="207.6">1 : 4</text>
</g>
<text font-size="4.1" x="21" y="293.7">SOLIDWORKS Educational Product. For Instructional Use Only.</text>
<g font-size="3.3">
<text x="246.8" y="17">100</text>
<text x="317.3" y="16.8">16</text>
<text x="93.1" y="19">1750</text>
<text x="93.1" y="23.5">1588</text>
<text x="299.4" y="21.8" transform="rotate(-90 299.4 21.8)">M8</text>
<text x="301.6" y="19.7">10</text>
<text x="369.7" y="18.2">185</text>
<text x="378.6" y="18.2">0.02</text>
<text x="111.5" y="29.7">995,09</text>
<text x="190.8" y="29.3">15</text>
<text x="209.7" y="29.3">16</text>
<text x="122.6" y="35.5">815</text>
<text x="187.3" y="38.8" transform="rotate(-90 187.3 38.8)">4 x M8</text>
<text x="118.9" y="43.1">782,50</text>
<text x="131.4" y="43.1">0.1</text>
<text x="367.6" y="43.8" transform="rotate(-90 367.6 43.8)">20</text>
<text x="271.3" y="51.5" transform="rotate(-90 271.3 51.5)">70</text>
<text x="277" y="52.4" transform="rotate(-90 277 52.4)">100</text>
<text x="373.1" y="50.5" transform="rotate(-90 373.1 50.5)">0.02</text>
<text x="82.4" y="59.6" transform="rotate(-90 82.4 59.6)">255,32</text>
<text x="373.1" y="59.3" transform="rotate(-90 373.1 59.3)">115</text>
<text x="379.1" y="54.4" transform="rotate(-90 379.1 54.4)">135</text>
<text x="126.7" y="63.8" transform="rotate(-90 126.7 63.8)">0.1</text>
<text x="43.3" y="76.8" transform="rotate(-90 43.3 76.8)">775</text>
<text x="126.7" y="76.3" transform="rotate(-90 126.7 76.3)">177,50</text>
<text x="161.6" y="73.5" transform="rotate(-90 161.6 73.5)">775</text>
<text x="200.6" y="74.7">0.01</text>
<text x="247.1" y="74">70</text>
<text x="265.1" y="74">15</text>
<text x="293.4" y="75.8" transform="rotate(-90 293.4 75.8)">8 P6</text>
<text x="34.6" y="83" transform="rotate(-90 34.6 83)">950</text>
<text x="293.4" y="83.9" transform="rotate(-90 293.4 83.9)">2 x</text>
<text x="299.4" y="81.2" transform="rotate(-90 299.4 81.2)">4 x M8</text>
<text x="176.5" y="86.1" transform="rotate(-90 176.5 86.1)">1072</text>
<text x="27.8" y="93.8" transform="rotate(-90 27.8 93.8)">1750</text>
<text x="148.4" y="95.7">135</text>
<text x="369" y="100.5">190</text>
<text x="254.2" y="105.5">80</text>
<text x="137.1" y="111.1" transform="rotate(-90 137.1 111.1)">250</text>
<text x="199.7" y="112.9" transform="rotate(-90 199.7 112.9)">4 x M5</text>
<text x="214" y="110.2">10</text>
<text x="306.1" y="109.7" transform="rotate(-90 306.1 109.7)">4 x M5</text>
<text x="277.9" y="128.6" transform="rotate(-90 277.9 128.6)">80</text>
<text x="364.5" y="126" transform="rotate(-90 364.5 126)">75</text>
<text x="51.3" y="138.8" transform="rotate(-90 51.3 138.8)">855</text>
<text x="160.1" y="143.7" transform="rotate(-90 160.1 143.7)">565</text>
<text x="48.9" y="168.1">320</text>
<text x="95.4" y="168.1">950</text>
<text x="139.7" y="168.1">320</text>
<text x="376.8" y="177.5">40</text>
<text x="95.1" y="190.4">1310</text>
<text x="369.9" y="187.8" transform="rotate(-90 369.9 187.8)">40</text>
<text x="34.6" y="206.4" transform="rotate(-90 34.6 206.4)">50</text>
<text x="158" y="204.4" transform="rotate(-90 158 204.4)">10</text>
<text x="157.5" y="216.1">0,17</text>
<text x="234.3" y="256.7">1:15</text>
<text x="396.9" y="258.4">Ra 3.2</text>
<text x="230.2" y="265.1">Tiago Gomes</text>
<text x="230.2" y="268.6">Tiago Costa</text>
<text x="263.2" y="266.5">www.dem.isep.ipp.pt</text>
<text x="303.9" y="266.5">Desenho de peça</text>
<text x="355.9" y="266.5">Publicado</text>
<text x="355.8" y="275.7">placa_tampo.TMW-8.3DG</text>
<text x="303.9" y="276.1">Placa tampo da estrutura</text>
<text x="355.8" y="284.7">A</text>
<text x="367.9" y="284.7">12/06/2023</text>
<text x="390" y="284.7">PT</text>
<text x="400.8" y="284.7">1/1</text>
</g>
<g font-size="2.8">
<text x="230.9" y="276">DEPARTAMENTO DE ENGENHARIA MECÂNICA</text>
<text x="230.9" y="282">Rua Dr. António Bernardino de Almeida, 431</text>
<text x="230.9" y="279">INSTITUTO SUPERIOR DE ENGENHARIA DO PORTO</text>
<text x="230.9" y="285">4200-072 Porto</text>
</g>
<g font-size="2.7">
<text x="232.1" y="251.4">ESCALA</text>
<text x="355.9" y="250.8">Toleranciamento: ISO 8015</text>
<text x="355.9" y="254">Tolerâncias gerais:ISO 2768 mK</text>
<text x="355.9" y="257.1">Rugosidades gerais:</text>
</g>
<g font-size="2">
<text x="230.9" y="262.3">Pessoa responsável</text>
<text x="262.9" y="262.3">Departamento responsável</text>
<text x="303.9" y="262.3">Tipo de documento</text>
<text x="355.9" y="262.1">Estado do documento</text>
<text x="230.9" y="271.3">Proprietário legal</text>
<text x="303.9" y="271.3">Título</text>
<text x="355.9" y="271.3">Número</text>
<text x="355.9" y="280.3">Revisão</text>
<text x="367.9" y="280.3">Data de edição</text>
<text x="389.9" y="280.3">Lingua</text>
<text x="400.9" y="280.3">Folha</text>
</g>
</svg>
